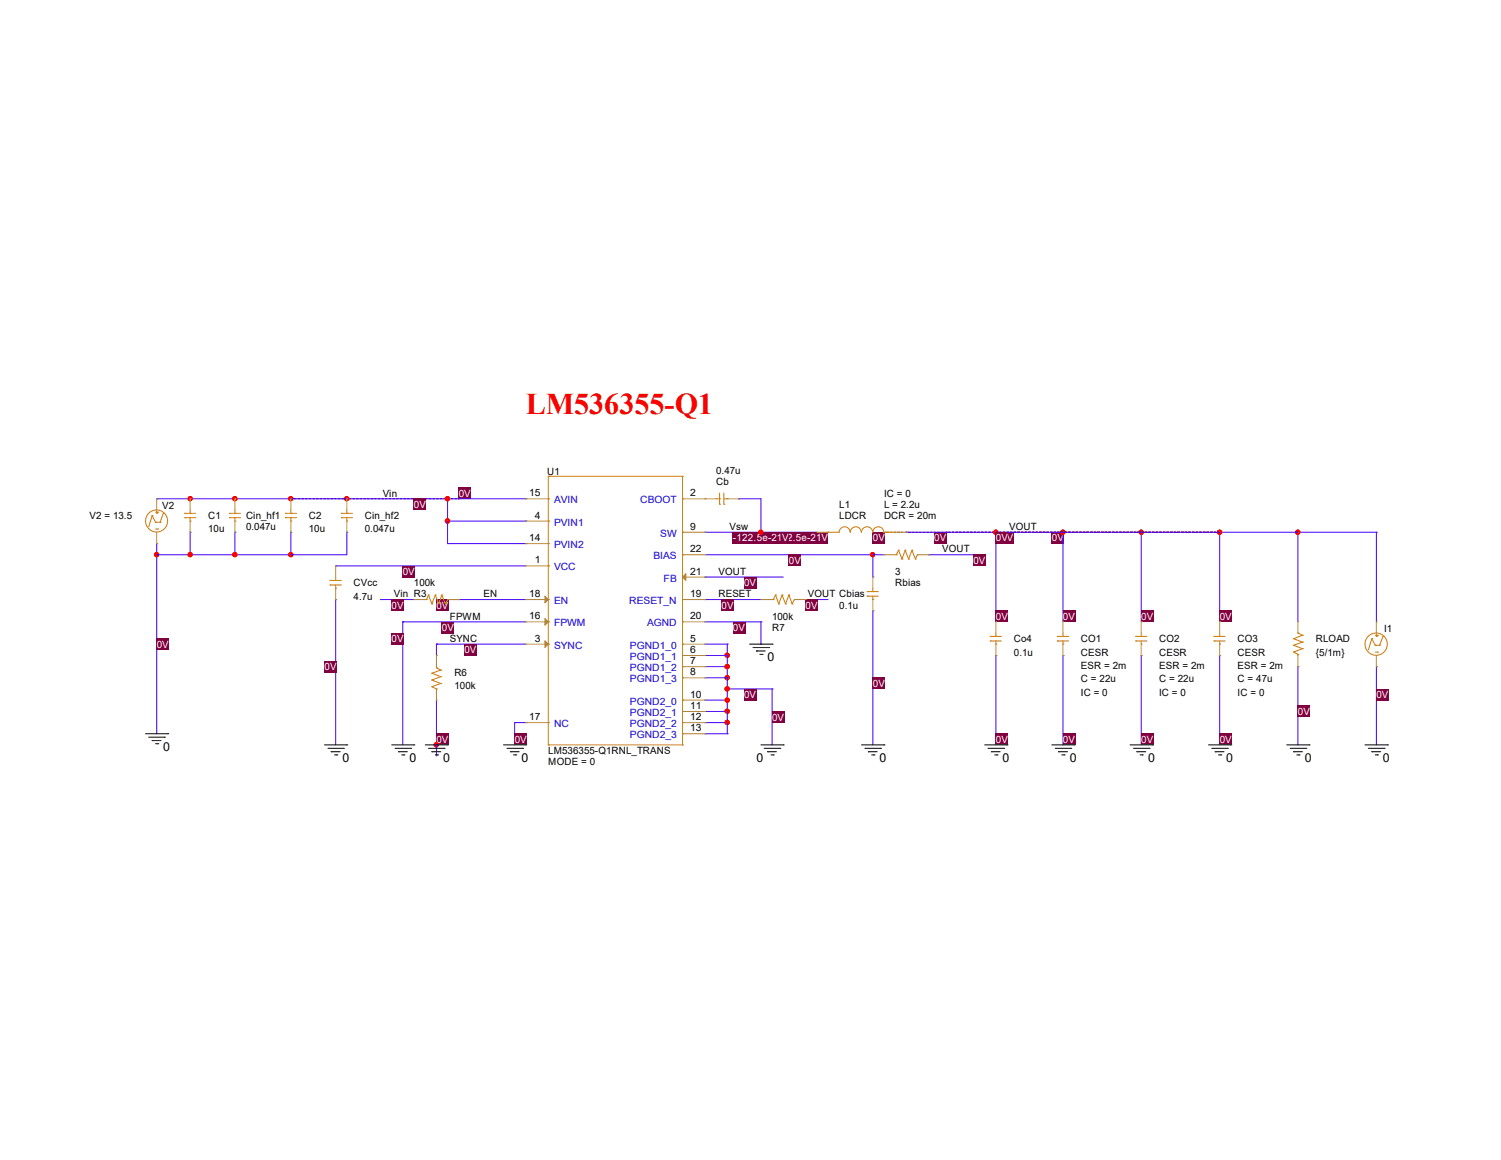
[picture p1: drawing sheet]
<svg xmlns="http://www.w3.org/2000/svg" width="279mm" height="216mm" viewBox="0 0 279 216" stroke-linecap="round" stroke-linejoin="round" font-family="sans-serif">
<path d="M35.4 92.8h.1M35.4 92.8h18.7M43.7 92.8h.1" fill="none" stroke="#4200ff" stroke-width=".19"/>
<g fill="#f00" stroke="#f00" stroke-width=".19">
<circle cx="54.1" cy="92.8" r=".4"/>
<circle cx="43.7" cy="92.8" r=".4"/>
</g>
<path d="M85.4 90.8h2.2v2.1h-2.2z" fill="#800040"/>
<path d="M54.1 92.8h31.3M85.4 92.8h.1" fill="none" stroke="#800040" stroke-width=".19" stroke-dasharray=".3"/>
<g fill="#f00" stroke="#f00" stroke-width=".19">
<circle cx="54.1" cy="92.8" r=".4"/>
<circle cx="43.7" cy="92.8" r=".4"/>
<circle cx="83.3" cy="97" r=".4"/>
</g>
<path d="M83.3 97h.1M83.3 97h14.6M97.9 92.8h.1M97.9 97h.1M97.9 92.8h-14.6v8.4M62.5 105.3h.1M62.5 105.3h35.4M83.3 101.2h.1M83.3 101.2h14.6M97.9 101.2h.1" fill="none" stroke="#4200ff" stroke-width=".19"/>
<path d="M75 105.3h2.2v2.1h-2.2z" fill="#800040"/>
<path d="M62.5 111.6h.1M62.5 111.6v27" fill="none" stroke="#4200ff" stroke-width=".19"/>
<path d="M60.4 123h2.3v2.1h-2.3z" fill="#800040"/>
<path d="M29.2 92.8h.1M29.2 92.8h6.2M35.4 99.1h.1M35.4 99.1v4.2M43.7 99.1h.1M43.7 99.1v4.2h-8.3M29.2 101.2h.1M29.2 101.2v2.1M35.4 103.3h.1M75 115.7h.1M75 115.7v22.9" fill="none" stroke="#4200ff" stroke-width=".19"/>
<circle cx="35.4" cy="92.8" r=".39" fill="#f00" stroke="#f00" stroke-width=".19"/>
<path d="M72.9 117.8h2.2v2.1h-2.2z" fill="#800040"/>
<path d="M75 115.7h.1M75 115.7h22.9" fill="none" stroke="#4200ff" stroke-width=".19"/>
<path d="M82.3 115.7h2.2v2.2h-2.2z" fill="#800040"/>
<path d="M81.2 138.6h.1M81.2 130.3v8.3" fill="none" stroke="#4200ff" stroke-width=".19"/>
<circle cx="81.2" cy="138.6" r=".4" fill="#f00" stroke="#f00" stroke-width=".19"/>
<path d="M81.2 136.6h2.3v2.1h-2.3z" fill="#800040"/>
<circle cx="81.2" cy="138.6" r=".4" fill="#f00" stroke="#f00" stroke-width=".19"/>
<path d="M81.2 119.9h.1M81.2 119.9v2.1M81.2 119.9h16.7" fill="none" stroke="#4200ff" stroke-width=".19"/>
<path d="M86.4 119.9h2.3v2.1h-2.3z" fill="#800040"/>
<path d="M95.8 134.5h.1M95.8 134.5v4.1" fill="none" stroke="#4200ff" stroke-width=".19"/>
<path d="M95.8 136.6h2.2v2.1h-2.2z" fill="#800040"/>
<path d="M256.2 99.1h.1M256.2 99.1v16.6M95.8 134.5h2.1M97.9 134.5h.1M256.2 124.1h.1M256.2 124.1v14.5" fill="none" stroke="#4200ff" stroke-width=".19"/>
<path d="M256.2 128.2h2.2v2.1h-2.2z" fill="#800040"/>
<g fill="none" stroke="#4200ff" stroke-width=".19">
<path d="M241.6 99.1h.1M241.6 99.1h14.6M29.2 103.3h.1M29.2 103.3v33.3M131.2 119.9h4.2M135.4 119.9h.1M135.4 119.9v8.3M131.2 136.6h.1M131.2 136.6h4.2M131.2 122h4.2M131.2 124.1h4.2M131.2 126.2h4.2"/>
<path d="M131.2 130.3h4.2M135.4 122h.1M135.4 124.1h.1M135.4 126.2h.1M135.4 128.2h.1M135.4 130.3h.1M135.4 132.4h.1M135.4 130.3v2.1"/>
</g>
<g fill="#f00" stroke="#f00" stroke-width=".19">
<circle cx="135.4" cy="122" r=".4"/>
<circle cx="135.4" cy="124.1" r=".4"/>
<circle cx="135.4" cy="126.1" r=".4"/>
<circle cx="29.1" cy="103.2" r=".4"/>
</g>
<path d="M29.2 118.9h2.2v2.1h-2.2z" fill="#800040"/>
<g fill="#f00" stroke="#f00" stroke-width=".19">
<circle cx="29.1" cy="103.2" r=".4"/>
<circle cx="135.4" cy="132.4" r=".4"/>
<circle cx="135.4" cy="134.5" r=".4"/>
</g>
<path d="M131.2 132.4h4.2M131.2 134.5h4.2M135.4 132.4h.1M135.4 134.5h.1M135.4 136.6h.1M135.4 132.4v4.2M143.7 128.2h.1M143.7 128.2v10.4" fill="none" stroke="#4200ff" stroke-width=".19"/>
<path d="M143.7 132.4h2.3v2.1h-2.3z" fill="#800040"/>
<path d="M135.4 128.2h.1M135.4 128.2h8.3" fill="none" stroke="#4200ff" stroke-width=".19"/>
<path d="M138.5 128.2h2.3v2.1h-2.3z" fill="#800040"/>
<path d="M131.2 115.7h10.4M141.6 115.7h.1M135.4 130.3h.1M135.4 128.2v2.1" fill="none" stroke="#4200ff" stroke-width=".19"/>
<g fill="#f00" stroke="#f00" stroke-width=".19">
<circle cx="135.4" cy="128.2" r=".4"/>
<circle cx="135.4" cy="130.3" r=".4"/>
</g>
<path d="M136.4 115.7h2.3v2.2h-2.3z" fill="#800040"/>
<path d="M141.6 99.1h.1M141.6 99.1h10.5" fill="none" stroke="#4200ff" stroke-width=".19"/>
<g fill="#800040">
<path d="M143.7 99.1h6.5v2.1h-6.5z"/>
<path d="M150.2 99.1h3.9v2.1h-3.9z"/>
</g>
<path d="M131.2 99.1h.1M131.2 99.1h10.4M137.5 92.8h.1M137.5 92.8h4.1v6.3M141.6 99.1h.1" fill="none" stroke="#4200ff" stroke-width=".19"/>
<circle cx="141.6" cy="99.1" r=".39" fill="#f00" stroke="#f00" stroke-width=".19"/>
<g fill="#800040">
<path d="M136.4 99.1h6.6v2.1h-6.6z"/>
<path d="M143 99.1h3.9v2.1h-3.9z"/>
</g>
<circle cx="141.6" cy="99.1" r=".39" fill="#f00" stroke="#f00" stroke-width=".19"/>
<path d="M185.4 122h.1M185.4 122v16.6" fill="none" stroke="#4200ff" stroke-width=".19"/>
<path d="M185.4 136.6h2.2v2.1h-2.2z" fill="#800040"/>
<path d="M241.6 99.1h.1M241.6 99.1v16.6M131.2 107.4h.1M131.2 107.4h14.6M141.6 119.9h.1M141.6 115.7v4.2" fill="none" stroke="#4200ff" stroke-width=".19"/>
<circle cx="241.6" cy="99.1" r=".4" fill="#f00" stroke="#f00" stroke-width=".19"/>
<path d="M138.5 107.4h2.3v2.1h-2.3z" fill="#800040"/>
<path d="M131.2 103.3h31.3M162.5 103.3h.1" fill="none" stroke="#4200ff" stroke-width=".19"/>
<path d="M146.9 103.3h2.2v2.1h-2.2z" fill="#800040"/>
<path d="M162.5 113.7h.1M162.5 113.7v24.9" fill="none" stroke="#4200ff" stroke-width=".19"/>
<path d="M162.5 126.2h2.2v2.1h-2.2z" fill="#800040"/>
<path d="M172.9 103.3h.1M172.9 103.3h8.3" fill="none" stroke="#4200ff" stroke-width=".19"/>
<path d="M181.2 103.3h2.2v2.1h-2.2z" fill="#800040"/>
<path d="M181.2 103.3h.1" fill="none" stroke="#800040" stroke-width=".19" stroke-dasharray=".3"/>
<path d="M54.1 99.1h.1M54.1 99.1v4.2M64.6 99.1h.1M64.6 92.8h.1M64.6 99.1v4.2M64.6 92.8h18.7" fill="none" stroke="#4200ff" stroke-width=".19"/>
<g fill="#f00" stroke="#f00" stroke-width=".19">
<circle cx="83.3" cy="92.8" r=".4"/>
<circle cx="64.5" cy="92.8" r=".4"/>
</g>
<path d="M77 92.8h2.3v2.2h-2.3z" fill="#800040"/>
<g fill="#f00" stroke="#f00" stroke-width=".19">
<circle cx="83.3" cy="92.8" r=".4"/>
<circle cx="64.5" cy="92.8" r=".4"/>
<circle cx="54.1" cy="103.2" r=".4"/>
<circle cx="43.7" cy="103.2" r=".4"/>
</g>
<path d="M54.1 92.8h.1M54.1 92.8h10.5M43.7 103.3h.1M43.7 103.3h20.9M54.1 103.3h.1M131.2 111.6h.1M131.2 111.6h10.4" fill="none" stroke="#4200ff" stroke-width=".19"/>
<path d="M134.3 111.6h2.3v2.1h-2.3z" fill="#800040"/>
<path d="M149.9 111.6h.1M149.9 111.6h4.2" fill="none" stroke="#4200ff" stroke-width=".19"/>
<path d="M149.9 111.6h2.3v2.1h-2.3z" fill="#800040"/>
<path d="M185.4 99.1h.1M185.4 99.1v16.6" fill="none" stroke="#4200ff" stroke-width=".19"/>
<path d="M185.4 113.7h2.2v2.1h-2.2z" fill="#800040"/>
<path d="M227 99.1h.1M227 99.1h14.6" fill="none" stroke="#4200ff" stroke-width=".19"/>
<path d="M162.5 99.1h2.2v2.1h-2.2z" fill="#800040"/>
<path d="M164.8 99.1h.1M227 99.1h-62.2" fill="none" stroke="#800040" stroke-width=".19" stroke-dasharray=".3"/>
<path d="M173.9 99.1h2.2v2.1h-2.2z" fill="#800040"/>
<path d="M176.2 99.1h.1M227 99.1h-50.8" fill="none" stroke="#800040" stroke-width=".19" stroke-dasharray=".3"/>
<path d="M186.4 99.1h2.2v2.1h-2.2z" fill="#800040"/>
<path d="M188.7 99.1h.1M227 99.1h-38.3" fill="none" stroke="#800040" stroke-width=".19" stroke-dasharray=".3"/>
<path d="M195.8 99.1h2.2v2.1h-2.2z" fill="#800040"/>
<path d="M198.1 99.1h.1M227 99.1h-28.9" fill="none" stroke="#800040" stroke-width=".19" stroke-dasharray=".3"/>
<path d="M85.4 111.6h.1M85.4 111.6h12.5" fill="none" stroke="#4200ff" stroke-width=".19"/>
<path d="M81.2 111.6h2.3v2.1h-2.3z" fill="#800040"/>
<path d="M83.5 111.6h.1M85.4 111.6h-1.9" fill="none" stroke="#800040" stroke-width=".19" stroke-dasharray=".3"/>
<path d="M70.8 111.6h.1M70.8 111.6h6.2" fill="none" stroke="#4200ff" stroke-width=".19"/>
<path d="M72.9 111.6h2.2v2.1h-2.2z" fill="#800040"/>
<path d="M168.7 99.1h.1M168.7 99.1h16.7M212.4 99.1h.1M212.4 99.1v16.6" fill="none" stroke="#4200ff" stroke-width=".19"/>
<g fill="#f00" stroke="#f00" stroke-width=".19">
<circle cx="185.4" cy="99.1" r=".4"/>
<circle cx="212.4" cy="99.1" r=".39"/>
</g>
<path d="M212.4 113.7h2.3v2.1h-2.3z" fill="#800040"/>
<g fill="#f00" stroke="#f00" stroke-width=".19">
<circle cx="212.4" cy="99.1" r=".39"/>
<circle cx="227" cy="99.1" r=".4"/>
</g>
<path d="M227 99.1h.1M227 99.1v16.6" fill="none" stroke="#4200ff" stroke-width=".19"/>
<path d="M227 113.7h2.3v2.1h-2.3z" fill="#800040"/>
<circle cx="227" cy="99.1" r=".4" fill="#f00" stroke="#f00" stroke-width=".19"/>
<path d="M197.9 122h.1M197.9 122v16.6" fill="none" stroke="#4200ff" stroke-width=".19"/>
<path d="M197.9 136.6h2.2v2.1h-2.2z" fill="#800040"/>
<path d="M212.4 122h.1M212.4 122v16.6" fill="none" stroke="#4200ff" stroke-width=".19"/>
<path d="M212.4 136.6h2.3v2.1h-2.3z" fill="#800040"/>
<path d="M227 122h.1M227 122v16.6" fill="none" stroke="#4200ff" stroke-width=".19"/>
<path d="M227 136.6h2.3v2.1h-2.3z" fill="#800040"/>
<path d="M197.9 99.1h.1M197.9 99.1v16.6" fill="none" stroke="#4200ff" stroke-width=".19"/>
<circle cx="197.8" cy="99.1" r=".4" fill="#f00" stroke="#f00" stroke-width=".19"/>
<path d="M197.9 113.7h2.2v2.1h-2.2z" fill="#800040"/>
<circle cx="197.8" cy="99.1" r=".4" fill="#f00" stroke="#f00" stroke-width=".19"/>
<path d="M185.4 99.1h.1M185.4 99.1h12.5M212.4 99.1h.1M212.4 99.1h14.6" fill="none" stroke="#4200ff" stroke-width=".19"/>
<path d="M185.4 99.1h2.2v2.1h-2.2z" fill="#800040"/>
<path d="M197.9 99.1h.1M197.9 99.1h14.5M241.6 124.1h.1M241.6 124.1v14.5" fill="none" stroke="#4200ff" stroke-width=".19"/>
<path d="M241.6 131.4h2.2v2.1h-2.2z" fill="#800040"/>
<path d="M29.2 103.3h6.2M35.4 103.3h.1M162.5 107.4h.1M162.5 103.3h.1M162.5 103.3v4.1M162.5 103.3h2M81.2 138.6h.1M81.2 138.6v2.1" fill="none" stroke="#4200ff" stroke-width=".19"/>
<g fill="#f00" stroke="#f00" stroke-width=".19">
<circle cx="162.4" cy="103.2" r=".39"/>
<circle cx="35.4" cy="103.2" r=".39"/>
</g>
<g fill="none" stroke="#000" stroke-width=".19">
<path d="M139.5 119.9h4.2M143.7 119.9h.1M27.1 136.6h4.1M27.7 137.2h2.9M28.3 137.8h.1M28.3 137.8h1.7M29 138.4h.4M29.4 138.4h.1M30.6 137.2h.1M31.2 136.6h.1M60.4 138.6h4.2M61 139.3h2.9"/>
<path d="M61.6 139.9h.1M61.6 139.9h1.7M63.9 139.3h.1M64.6 138.6h.1M72.9 138.6h4.1M73.5 139.3h3M74.2 139.9h.1M74.2 139.9h1.6M76.5 139.3h.1M77 138.6h.1M79.2 138.6h4.1M79.8 139.3h2.9"/>
<path d="M80.4 139.9h.1M80.4 139.9h1.6M82.7 139.3h.1M83.3 138.6h.1M93.7 138.6h4.2M94.4 139.3h2.9M95 139.9h.1M95 139.9h1.6M97.3 139.3h.1M97.9 138.6h.1M140.2 120.5h2.9M140.8 121.2h.1"/>
<path d="M140.8 121.2h1.7M141.4 121.8h.5M141.6 138.6h4.2M141.9 121.8h.1M142.2 139.3h3M142.9 139.9h.1M142.9 139.9h1.6M143.1 120.5h.1M145.2 139.3h.1M145.8 138.6h.1M160.4 138.6h4.1M161 139.3h2.9"/>
<path d="M161.6 139.9h.1M161.6 139.9h1.7M163.9 139.3h.1M164.5 138.6h.1M183.3 138.6h4.2M183.9 139.3h2.9M184.5 139.9h.1M184.5 139.9h1.7M186.8 139.3h.1M187.5 138.6h.1M195.8 138.6h4.1M196.4 139.3h2.9"/>
<path d="M197 139.9h.1M197 139.9h1.7M199.3 139.3h.1M199.9 138.6h.1M210.4 138.6h4.1M211 139.3h2.9M211.6 139.9h.1M211.6 139.9h1.7M213.9 139.3h.1M214.5 138.6h.1M225 138.6h4.1M225.6 139.3h2.9"/>
<path d="M226.2 139.9h.1M226.2 139.9h1.6M228.5 139.3h.1M229.1 138.6h.1M239.5 138.6h4.2M240.2 139.3h2.9M240.8 139.9h.1M240.8 139.9h1.6M243.1 139.3h.1M243.7 138.6h.1M254.1 138.6h4.2M254.7 139.3h2.9"/>
<path d="M255.4 139.9h.1M255.4 139.9h1.6M257.6 139.3h.1M258.3 138.6h.1M62.3 140.5h.4M62.7 140.5h.1M74.8 140.5h.4M75.2 140.5h.1M81 140.5h.4M81.4 140.5h.1M95.6 140.5h.4M96 140.5h.1"/>
<path d="M143.5 140.5h.4M143.9 140.5h.1M162.3 140.5h.4M162.7 140.5h.1M185.2 140.5h.4M185.6 140.5h.1M197.7 140.5h.4M198.1 140.5h.1M212.2 140.5h.4M212.6 140.5h.1M226.8 140.5h.4M227.2 140.5h.1"/>
<path d="M241.4 140.5h.4M241.8 140.5h.1M256 140.5h.4M256.4 140.5h.1"/>
</g>
<g fill="none" stroke="#cc8006" stroke-width=".19">
<path d="M28.3 96h.1M28.3 96l-.6 2M28.3 96l.7 1.2M29 97.2h.1M29 97.2h.8M29 98.5h.4M29 95.3h.4M29.2 95.5h.1M29.2 95.1v.4M29.4 98.5h.1M29.4 95.3h.1M29.8 97.2h.1"/>
<path d="M30.4 95.5h.1M30.4 95.5l-.6 1.7M34.4 95.5h.1M34.4 96.4h.1M34.4 95.5h2M34.4 96.4h2M35.4 97h.1M35.4 95.5h.1M35.4 94.9v.6M35.4 96.4v.6M42.7 95.5h.1M42.7 96.4h.1"/>
<path d="M42.7 95.5h2.1M42.7 96.4h2.1M43.7 97h.1M43.7 95.5h.1M43.7 94.9v.6M43.7 96.4v.6M53.1 95.5h.1M53.1 96.4h.1M53.1 95.5h2.1M53.1 96.4h2.1M54.1 97h.1M54.1 95.5h.1"/>
<path d="M54.1 94.9v.6M54.1 96.4v.6M63.5 95.5h.1M63.5 96.4h.1M63.5 95.5h2.1M63.5 96.4h2.1M64.6 97h.1M64.6 95.5h.1M64.6 94.9v.6M64.6 96.4v.6M102.1 88.6h.1M102.1 97h.1"/>
<path d="M102.1 92.8h.1M102.1 88.6h24.9M102.1 88.6v50M127 88.6h.1M127 92.8h.1M127 99.1h.1M127 88.6v50M133.3 92.8h.6M133.9 93.9h.1M133.9 92.8h.1M133.9 91.8v2.1M134.7 93.9h.1"/>
<path d="M134.7 91.8v2.1M134.7 92.8h.7M135.4 92.8h.1M154.1 99.1h2.1a1.02 1.02 0 0 1 1-1.1 1.02 1.02 0 0 1 1 1.1M154.1 99.1h.1M158.3 99.1a1.02 1.02 0 0 1 1-1.1 1.02 1.02 0 0 1 1 1.1M160.4 99.1a1.04 1.04 0 0 1 1-1.1 1.04 1.04 0 0 1 1 1.1 1.04 1.04 0 0 1 1.1-1.1 1.04 1.04 0 0 1 1 1.1M164.5 99.1h2.1M166.6 99.1h.1M61.4 108h.1M61.4 108.9h.1M61.4 108h2.1"/>
<path d="M61.4 108.9h2.1M62.5 109.5h.1M62.5 108h.1M62.5 107.4v.6M62.5 108.9v.6M79.2 111.6h.2M79.4 111.6h.1M79.8 110.7h.1M79.8 110.7l-.4 .9M79.8 110.7l.6 1.7M80.4 112.4h.1M81 110.7h.1"/>
<path d="M81 110.7l-.6 1.7M81 110.7l.7 1.7M81.7 112.4h.1M82.3 110.7h.1M82.3 110.7l-.6 1.7M82.3 110.7l.6 1.7M82.9 112.4h.1M83.3 111.6h.1M83.3 111.6l-.4 .8M102.1 105.3h.1M102.1 119.9h.1M102.1 101.2h.1"/>
<path d="M102.1 115.7h.1M102.1 111.6h.1M127 119.9h.1M127 111.6h.1M127 115.7h.1M127 107.4h.1M127 103.3h.1M143.7 111.6h.2M143.9 111.6h.1M144.4 110.7h.1M144.4 110.7l-.5 .9M144.4 110.7l.5 1.7"/>
<path d="M144.9 112.4h.1M145.6 110.7h.1M145.6 110.7l-.7 1.7M145.6 110.7l.6 1.7M146.2 112.4h.1M146.9 110.7h.1M146.9 110.7l-.7 1.7M146.9 110.7l.5 1.7M147.4 112.4h.1M147.9 111.6h.1M147.9 111.6l-.5 .8M161.4 110.1h.1"/>
<path d="M161.4 111h.1M161.4 110.1h2.1M161.4 111h2.1M162.5 111.6h.1M162.5 110.1h.1M162.5 109.5v.6M162.5 111v.6M166.6 103.3h.2M166.8 103.3h.1M167.3 102.4h.1M167.3 102.4l-.5 .9M167.3 102.4l.6 1.7"/>
<path d="M167.9 104.1h.1M168.5 102.4h.1M168.5 102.4l-.6 1.7M168.5 102.4l.6 1.7M169.1 104.1h.1M169.8 102.4h.1M169.8 102.4l-.7 1.7M169.8 102.4l.6 1.7M170.4 104.1h.1M170.8 103.3h.1M170.8 103.3l-.4 .8M184.3 118.4h.1"/>
<path d="M184.3 119.3h.1M184.3 118.4h2.1M184.3 119.3h2.1M185.4 119.9h.1M185.4 118.4h.1M185.4 117.8v.6M185.4 119.3v.6M196.8 118.4h.1M196.8 119.3h.1M196.8 118.4h2.1M196.8 119.3h2.1M197.9 119.9h.1"/>
<path d="M197.9 118.4h.1M197.9 117.8v.6M197.9 119.3v.6M211.4 118.4h.1M211.4 119.3h.1M211.4 118.4h2.1M211.4 119.3h2.1M212.4 119.9h.1M212.4 118.4h.1M212.4 117.8v.6M212.4 119.3v.6M226 118.4h.1"/>
<path d="M226 119.3h.1M226 118.4h2M226 119.3h2M227 119.9h.1M227 118.4h.1M227 117.8v.6M227 119.3v.6M240.8 118.9h.1M240.8 118.9l1.6 .6M241.6 117.8h.1M241.6 117.8l.8 .4M242.4 119.5h.1"/>
<path d="M242.4 118.2h.1M242.4 119.5l-1.6 .6M242.4 118.2l-1.6 .7M255.4 118.9h.1M255.4 118.9l-.7 2M255.4 118.9l.6 1.2M256 118.2h.4M256.2 118.4h.1M256.2 118v.4M256.4 118.2h.1M257.4 118.4h.1M257.4 118.4l-.6 1.7"/>
<path d="M80.4 125.3h.1M80.4 126.6h.1M80.4 127.8h.1M80.4 125.3l1.6 .6M80.4 126.6l1.6 .6M80.4 127.8l.8 .4M81.2 128.2h.1M81.2 124.3h.1M81.2 124.3l.8 .4M81.2 124.1v.2M82 124.7h.1M82 125.9h.1"/>
<path d="M82 127.2h.1M82 124.7l-1.6 .6M82 125.9l-1.6 .7M82 127.2l-1.6 .6M102.1 138.6h.1M102.1 134.5h.1M102.1 138.6h24.9M127 138.6h.1M127 122h.1M127 124.1h.1M127 126.2h.1M127 130.3h.1"/>
<path d="M127 132.4h.1M127 134.5h.1M127 136.6h.1M240.8 121.4h.1M240.8 120.1h.1M240.8 121.4l.8 .4M240.8 120.1l1.6 .6M241.6 121.8h.1M241.6 121.8v.2M242.4 120.7h.1M242.4 120.7l-1.6 .7M256 120.1h.1"/>
<path d="M256 120.1h.8M256 121.4h.4M256.4 121.4h.1M256.8 120.1h.1"/>
<circle cx="29.1" cy="97" r="2.05"/>
<circle cx="256.2" cy="119.9" r="2.07"/>
</g>
<g fill="none" stroke="#a84" stroke-width=".19">
<path d="M29.2 92.8h.1M29.2 92.8v2.1M29.2 99.1v2.1M35.4 92.8h.1M35.4 99.1h.1M35.4 92.8v2.1M35.4 97v2.1M43.7 92.8h.1M43.7 99.1h.1M43.7 92.8v2.1M43.7 97v2.1M54.1 92.8h.1"/>
<path d="M54.1 99.1h.1M54.1 92.8v2.1M54.1 97v2.1M64.6 92.8h.1M64.6 99.1h.1M64.6 92.8v2.1M64.6 97v2.1M97.9 97h.1M97.9 92.8h.1M97.9 92.8h4.2M97.9 97h4.2M127 92.8h6.3"/>
<path d="M127 99.1h4.2M131.2 92.8h.1M131.2 99.1h.1M135.4 92.8h2.1M137.5 92.8h.1M152.1 99.1h.1M152.1 99.1h2M166.6 99.1h2.1M168.7 99.1h.1M29.2 101.2h.1M62.5 105.3h.1M62.5 111.6h.1"/>
<path d="M62.5 105.3v2.1M62.5 109.5v2.1M77 111.6h.1M77 111.6h2.2M83.3 111.6h2.1M85.4 111.6h.1M97.9 105.3h.1M97.9 119.9h.1M97.9 101.2h.1M97.9 115.7h.1M97.9 111.6h.1M97.9 111.6h4.2"/>
<path d="M97.9 105.3h4.2M97.9 119.9h4.2M97.9 101.2h4.2M97.9 115.7h4.2M127 111.6h4.2M127 103.3h4.2M127 119.9h4.2M127 115.7h4.2M127 107.4h4.2M131.2 119.9h.1M131.2 111.6h.1M131.2 115.7h.1"/>
<path d="M131.2 107.4h.1M131.2 103.3h.1M141.6 111.6h.1M141.6 111.6h2.1M147.9 111.6h2M149.9 111.6h.1M162.5 107.4h.1M162.5 113.7h.1M162.5 107.4v2.1M162.5 111.6v2.1M164.5 103.3h.1M164.5 103.3h2.1"/>
<path d="M170.8 103.3h2.1M172.9 103.3h.1M185.4 115.7h.1M185.4 115.7v2.1M185.4 119.9v2.1M197.9 115.7h.1M197.9 115.7v2.1M197.9 119.9v2.1M212.4 115.7h.1M212.4 115.7v2.1M212.4 119.9v2.1M227 115.7h.1"/>
<path d="M227 115.7v2.1M227 119.9v2.1M241.6 115.7h.1M241.6 115.7v2.1M256.2 115.7h.1M256.2 115.7v2.1M81.2 130.3h.1M81.2 122h.1M81.2 122v2.1M81.2 128.2v2.1M97.9 134.5h.1M97.9 134.5h4.2"/>
<path d="M127 122h4.2M127 124.1h4.2M127 126.2h4.2M127 130.3h4.2M127 132.4h4.2M127 134.5h4.2M127 136.6h4.2M131.2 122h.1M131.2 124.1h.1M131.2 126.2h.1M131.2 130.3h.1M131.2 132.4h.1"/>
<path d="M131.2 134.5h.1M131.2 136.6h.1M185.4 122h.1M197.9 122h.1M212.4 122h.1M227 122h.1M241.6 124.1h.1M241.6 122v2.1M256.2 124.1h.1M256.2 122v2.1"/>
</g>
<g fill="#a84" stroke="#a84" stroke-width=".19">
<path d="M101.4 119.3l.7 .6-.7 .6z"/>
<path d="M101.4 115.1l.7 .6-.7 .7z"/>
<path d="M101.4 111l.7 .6-.7 .6z"/>
<path d="M127.7 106.8v1.2l-.7-.6z"/>
</g>
<text font-size="5.6" fill="#f00" x="97.9" y="77.1">LM536355-Q1</text>
<g font-size="2.3">
<text x="142.9" y="123">0</text>
<text x="30.4" y="139.7">0</text>
<text x="63.8" y="141.8">0</text>
<text x="76.2" y="141.8">0</text>
<text x="82.5" y="141.8">0</text>
<text x="97.1" y="141.8">0</text>
<text x="140.8" y="141.8">0</text>
<text x="163.7" y="141.8">0</text>
<text x="186.6" y="141.8">0</text>
<text x="199.1" y="141.8">0</text>
<text x="213.7" y="141.8">0</text>
<text x="228.3" y="141.8">0</text>
<text x="242.9" y="141.8">0</text>
<text x="257.4" y="141.8">0</text>
</g>
<g font-size="1.9">
<text x="101.9" y="88.5">U1</text>
<text x="133.3" y="88.3">0.47u</text>
<text x="30.2" y="94.7">V2</text>
<text x="71.2" y="92.4">Vin</text>
<text x="98.5" y="92.4">15</text>
<text x="128.5" y="92.4">2</text>
<text x="133.3" y="90.3">Cb</text>
<text x="156.2" y="94.5">L1</text>
<text x="164.6" y="94.5">L = 2.2u</text>
<text x="164.6" y="92.5">IC = 0</text>
<text x="16.7" y="96.6">V2 = 13.5</text>
<text x="38.7" y="96.6">C1</text>
<text x="38.7" y="99.1">10u</text>
<text x="45.8" y="96.6">Cin_hf1</text>
<text x="45.8" y="98.7">0.047u</text>
<text x="57.5" y="96.6">C2</text>
<text x="57.5" y="99.1">10u</text>
<text x="67.9" y="96.6">Cin_hf2</text>
<text x="67.9" y="99.1">0.047u</text>
<text x="98.5" y="100.7">14</text>
<text x="99.6" y="96.5">4</text>
<text x="128.5" y="98.6">9</text>
<text x="135.8" y="98.6">Vsw</text>
<text x="156.2" y="96.6">LDCR</text>
<text x="164.6" y="96.6">DCR = 20m</text>
<text x="187.9" y="98.6">VOUT</text>
<text x="99.6" y="104.9">1</text>
<text x="128.5" y="106.9">21</text>
<text x="128.5" y="102.8">22</text>
<text x="133.7" y="107">VOUT</text>
<text x="166.6" y="107">3</text>
<text x="175.4" y="102.8">VOUT</text>
<text x="65.8" y="109.1">CVcc</text>
<text x="65.8" y="111.6">4.7u</text>
<text x="73.3" y="111.2">Vin R3</text>
<text x="77" y="109.1">100k</text>
<text x="90" y="111.2">EN</text>
<text x="98.5" y="111.1">18</text>
<text x="128.5" y="111.1">19</text>
<text x="133.7" y="111.2">RESET</text>
<text x="150.4" y="111.2">VOUT Cbias</text>
<text x="156.2" y="113.3">0.1u</text>
<text x="166.6" y="109.1">Rbias</text>
<text x="83.7" y="115.3">FPWM</text>
<text x="83.7" y="119.5">SYNC</text>
<text x="98.5" y="115.3">16</text>
<text x="99.6" y="119.4">3</text>
<text x="128.5" y="119.4">5</text>
<text x="128.5" y="115.3">20</text>
<text x="143.7" y="117.4">R7</text>
<text x="143.7" y="115.4">100k</text>
<text x="188.7" y="119.5">Co4</text>
<text x="201.2" y="119.5">CO1</text>
<text x="215.8" y="119.5">CO2</text>
<text x="230.4" y="119.5">CO3</text>
<text x="244.9" y="119.5">RLOAD</text>
<text x="257.6" y="117.6">I1</text>
<text x="84.6" y="125.8">R6</text>
<text x="128.5" y="121.5">6</text>
<text x="128.5" y="123.6">7</text>
<text x="128.5" y="125.7">8</text>
<text x="188.7" y="122">0.1u</text>
<text x="201.2" y="122">CESR</text>
<text x="201.2" y="124.5">ESR = 2m</text>
<text x="215.8" y="122">CESR</text>
<text x="215.8" y="124.5">ESR = 2m</text>
<text x="230.4" y="122">CESR</text>
<text x="230.4" y="124.5">ESR = 2m</text>
<text x="244.9" y="122">{5/1m}</text>
<text x="84.6" y="128.3">100k</text>
<text x="128.5" y="129.8">10</text>
<text x="128.5" y="132">11</text>
<text x="201.2" y="127">C = 22u</text>
<text x="201.2" y="129.5">IC = 0</text>
<text x="215.8" y="127">C = 22u</text>
<text x="215.8" y="129.5">IC = 0</text>
<text x="230.4" y="127">C = 47u</text>
<text x="230.4" y="129.5">IC = 0</text>
<text x="98.5" y="134">17</text>
<text x="128.5" y="134">12</text>
<text x="128.5" y="136.1">13</text>
<text x="102.1" y="140.3">LM536355-Q1RNL_TRANS</text>
<text x="102.1" y="142.4">MODE = 0</text>
</g>
<g font-size="1.9" fill="#fff">
<text x="77" y="94.5">0V</text>
<text x="85.4" y="92.5">0V</text>
<text x="136.4" y="100.8">-122.5e</text>
<text x="143" y="100.8">-21V</text>
<text x="143.7" y="100.8">-122.5e</text>
<text x="150.2" y="100.8">-21V</text>
<text x="162.5" y="100.8">0V</text>
<text x="173.9" y="100.8">0V</text>
<text x="185.4" y="100.8">0V</text>
<text x="186.4" y="100.8">0V</text>
<text x="195.8" y="100.8">0V</text>
<text x="75" y="107">0V</text>
<text x="146.9" y="104.9">0V</text>
<text x="181.2" y="104.9">0V</text>
<text x="72.9" y="113.3">0V</text>
<text x="81.2" y="113.3">0V</text>
<text x="134.3" y="113.3">0V</text>
<text x="138.5" y="109.1">0V</text>
<text x="149.9" y="113.3">0V</text>
<text x="72.9" y="119.5">0V</text>
<text x="82.3" y="117.4">0V</text>
<text x="136.4" y="117.4">0V</text>
<text x="185.4" y="115.4">0V</text>
<text x="197.9" y="115.4">0V</text>
<text x="212.4" y="115.4">0V</text>
<text x="227" y="115.4">0V</text>
<text x="29.2" y="120.6">0V</text>
<text x="60.4" y="124.7">0V</text>
<text x="86.4" y="121.6">0V</text>
<text x="138.5" y="129.9">0V</text>
<text x="162.5" y="127.8">0V</text>
<text x="256.2" y="129.9">0V</text>
<text x="143.7" y="134.1">0V</text>
<text x="241.6" y="133.1">0V</text>
<text x="81.2" y="138.3">0V</text>
<text x="95.8" y="138.3">0V</text>
<text x="185.4" y="138.3">0V</text>
<text x="197.9" y="138.3">0V</text>
<text x="212.4" y="138.3">0V</text>
<text x="227" y="138.3">0V</text>
</g>
<g font-size="1.9" fill="#00c">
<text x="103.1" y="93.7">AVIN</text>
<text x="119.2" y="93.7">CBOOT</text>
<text x="103.1" y="97.8">PVIN1</text>
<text x="122.9" y="99.9">SW</text>
<text x="103.1" y="106.2">VCC</text>
<text x="103.1" y="102">PVIN2</text>
<text x="121.6" y="104.1">BIAS</text>
<text x="103.1" y="112.4">EN</text>
<text x="117.1" y="112.4">RESET_N</text>
<text x="123.5" y="108.2">FB</text>
<text x="103.1" y="116.6">FPWM</text>
<text x="120.4" y="116.6">AGND</text>
<text x="103.1" y="120.7">SYNC</text>
<text x="117.3" y="120.7">PGND1_0</text>
<text x="117.3" y="122.8">PGND1_1</text>
<text x="117.3" y="124.9">PGND1_2</text>
<text x="117.3" y="127">PGND1_3</text>
<text x="117.3" y="131.1">PGND2_0</text>
<text x="103.1" y="135.3">NC</text>
<text x="117.3" y="133.3">PGND2_1</text>
<text x="117.3" y="135.3">PGND2_2</text>
<text x="117.3" y="137.4">PGND2_3</text>
</g>
</svg>
